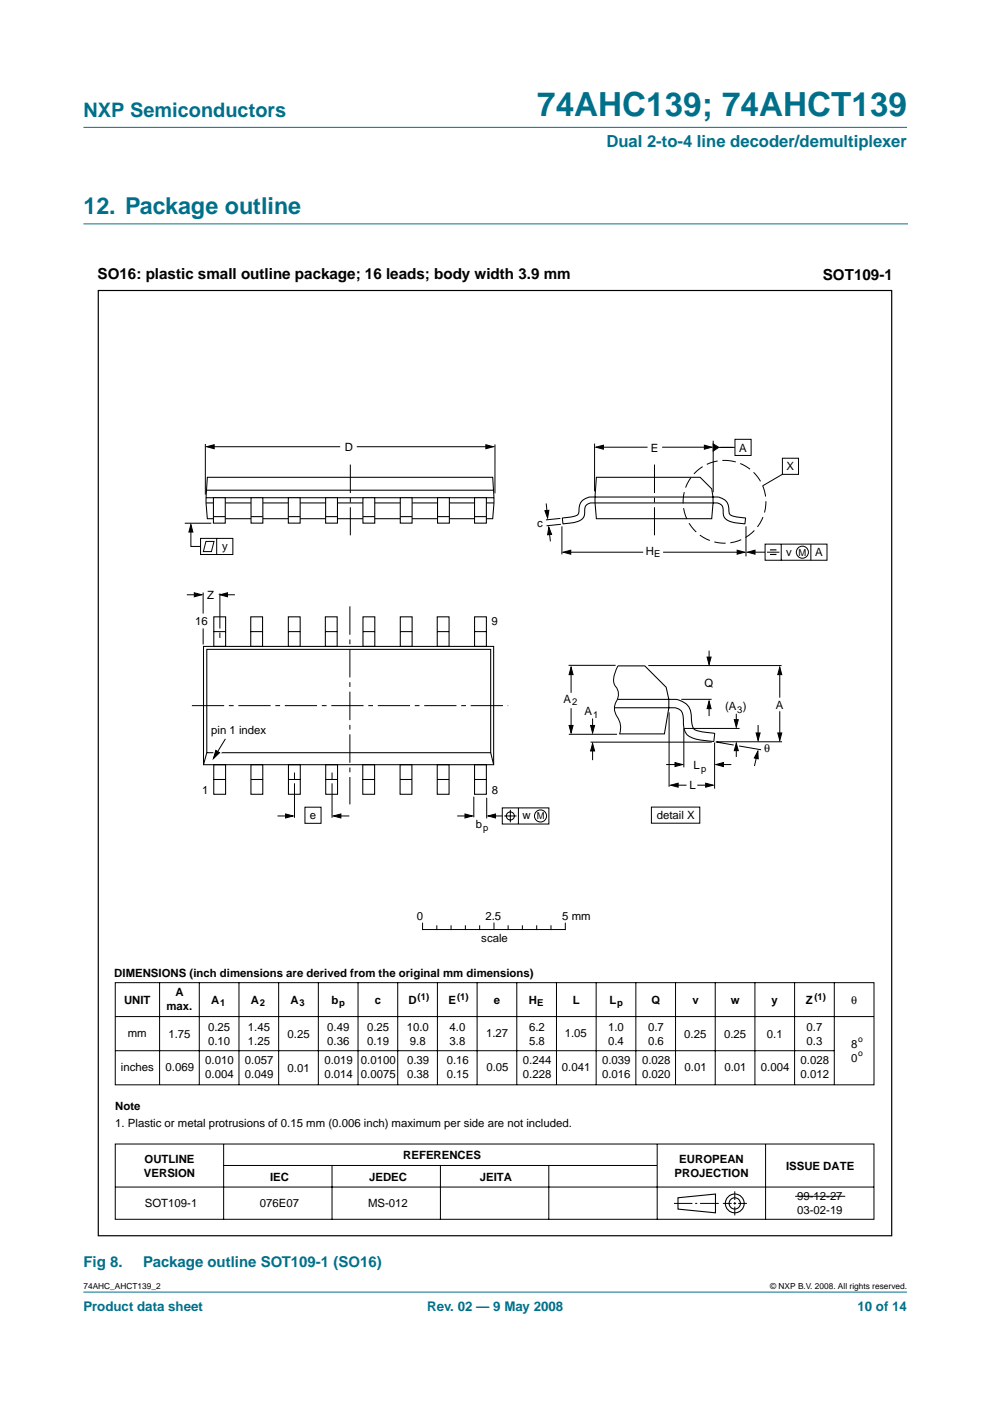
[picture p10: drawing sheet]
<svg xmlns="http://www.w3.org/2000/svg" width="210mm" height="297mm" viewBox="0 0 210 297" stroke-linecap="round" stroke-linejoin="round" font-family="sans-serif">
<g fill="#00708a" stroke="#00708a" stroke-width=".21">
<path d="M17.7 273.9h174.6z"/>
<path d="M17.7 27h174.6z"/>
</g>
<path d="M17.7 47.5h174.7" fill="none" stroke="#00708a" stroke-width=".21"/>
<path d="M43.7 106.6h61z" fill="#fff" stroke="#000" stroke-width=".22"/>
<g fill="none" stroke="#000" stroke-width=".21">
<path d="M43.5 94.1v10.8M44.8 94.7h27.3M75.6 94.7h28.1M104.9 94.2v10.4M126.1 94v10.2M127.1 94.8h10.2M140.4 94.8h9.7M151.2 93.4v11M151.8 94.9h4M155.8 93.1h3.5v3.5h-3.5zM165.9 97.2h3.4v3.4h-3.4zM115.8 106.7l.3 2.6"/>
<path d="M116.4 112.3l.3 2.5M118.8 109.9l-3 .3M118.9 111.2l-3 .3M119.1 111.6v5.9M120.2 117.1h16.2M140.6 117.1h16.3M158.2 111.6v6.4M159.4 117.1h2.8M162.2 115.4h13.1v3.4h-13.1zM162.6 117.1h2.7M165.6 115.4v3.4M165.9 100.6l-4.2 2.4"/>
<path d="M171.9 115.4v3.4M39.6 126.1h2.6M43.1 125.6v4.5M46.6 125.8v7.5M46.6 134.1v1.2M47.2 126.1h2.6M150.3 137.9v2.4M120.5 141.1h10M120.6 155.7h10.2M121.1 142v4.9M121.1 150.2v4.4M125.2 157.3h25.7"/>
<path d="M125.6 152.3v2.6M125.6 158.6v2.6M131 141.2a4.9 4.9 0 0 0-.7 4 3 3 0 0 1 .1 4 3.5 3.5 0 0 0 .8 3.3 4 4 0 0 1 .2 3.1M137.5 141.1h28.2M141.9 151v15.8M144.5 148.3h6.4M145 154.5v8.2M145 154.4h11.8M150.3 149.3v2.5M151.5 157.4v9.8M151.7 157.3l3.9 .7M151.9 157.3h13.9"/>
<path d="M156.1 151.3v1.9M156.1 158.6v1.9M156.7 158.2l4.7 .8M160.5 159.9l-.5 2.5M160.7 153.7v2.6M165.3 142.3v5.6M165.3 150.8v5.3M58.8 173h2.6M62.4 163.8v1.4M62.4 166.1v7.3M64.7 171.1h3.4v3.5h-3.4zM70.4 163.8v1.4"/>
<path d="M70.4 166.1v7.3M71.5 173h2.6M96.9 173h2.6M100.5 168.9v4.4M103.2 169.1v4.4M104.4 173h2.1M106.5 171.3h9.9v3.4h-9.9zM106.9 173h2.6M108.2 171.7v2.7M109.9 171.3v3.4M138.1 171.1h10.3v3.4h-10.3zM141.2 162.1h2.3"/>
<path d="M143 166.5h2.6M147.8 166.5h2.6M152.7 162.1h2.4"/>
<circle cx="170.1" cy="117.1" r="1.28"/>
<circle cx="108.2" cy="173" r=".86"/>
<circle cx="114.6" cy="173" r="1.28"/>
</g>
<g fill="#000" stroke="#000" stroke-width=".21">
<path d="M43.8 94.7l1.6-.4v.8zM103 94.3l1.6 .4-1.6 .4zM126.3 94.8l1.6-.4v.8zM149.3 94.4l1.6 .4-1.6 .4zM151.2 94.1l1.2 .8-1.2 .7zM115.5 108.3l.9-.1-.3 1.6zM116.4 111.8l.6 1.5-.9 .1zM119.4 117.1l1.6-.4v.8zM156.3 116.7l1.6 .4-1.6 .4zM158.5 117.1l1.6-.5v.9zM41.2 125.7l1.6 .4-1.6 .4zM46.6 126.1l1.6-.4v.8z"/>
<path d="M149.9 139.3h.9l-.5 1.6zM121.1 141.4l.4 1.6h-.8zM120.7 153.8h.8l-.4 1.6zM125.6 157.6l.5 1.6h-.9zM125.2 153.8h.9l-.5 1.6zM150.3 148.7l.5 1.5h-.9zM156.1 157.6l.4 1.6h-.8zM155.7 152.6h.8l-.4 1.6zM160.3 155.4h.9l-.5 1.6zM165.3 141.4l.5 1.6h-.9zM164.9 155.4h.9l-.5 1.6zM60.6 172.6l1.6 .4-1.6 .4z"/>
<path d="M70.7 173l1.6-.4v.8zM98.6 172.6l1.6 .4-1.6 .4zM103.5 173l1.6-.4v.8zM143.1 161.7l1.6 .4-1.6 .4zM142.2 166.5l1.6-.5v.9zM149.6 166l1.6 .5-1.6 .4zM151.8 162.1l1.6-.4v.8zM160.7 159.2l.1 1.7-.9-.2z"/>
</g>
<path d="M163.3 116.6h1.3M163.3 117.6h1.3" fill="none" stroke="#000" stroke-width=".24"/>
<path d="M40.7 149.6h67" fill="none" stroke="#000" stroke-width=".21" stroke-dasharray="6.8 1 1 1" stroke-linecap="butt"/>
<path d="M74.3 98.5v15M138.8 98.5v15M74.2 128.6v41.9" fill="none" stroke="#000" stroke-width=".21" stroke-dasharray="6 1 1 1" stroke-linecap="butt"/>
<circle cx="153.6" cy="106.4" r="8.8" fill="none" stroke="#000" stroke-width=".21" stroke-dasharray="2.4 1" stroke-linecap="butt"/>
<g fill="none" stroke="#000" stroke-width=".22">
<path d="M43.7 105.5h61M43.8 103.9h60.8M44 101.2h60.5l.2 4.3-.2 4.5h-60.5l-.3-3.4zM126.2 106.6a1.7 1.7 0 0 0-2.2 1.9 2.03 2.03 0 0 1-1.9 2.2l-2.7 .3-.2-1.1 .5-.1a4.8 4.8 0 0 0 2.9-.8l.2-.9a2.8 2.8 0 0 1 3.4-2.7h24.9a2.87 2.87 0 0 1 3.4 2.1 2.17 2.17 0 0 0 .3 1.7l.9 .3 2.4 .3-.1 1.2h-.3a5.5 5.5 0 0 1-4.1-1.3l-.3-1.2a1.67 1.67 0 0 0-2.1-1.9M126.4 101.2h22l2.5 2.4 .3 1.8v1.2l-.3 3.4h-24.5l-.2-4.6zM43.1 137.1h61.6v25h-61.6zM43.8 137.7h60.2v21.9h-60.2zM45.3 130.8h2.5v6.3h-2.5zM45.3 133.9h2.5M53.2 130.8h2.5v6.3h-2.5zM53.2 133.9h2.5M61.1 130.8h2.5v6.3h-2.5z"/>
<path d="M61.1 133.9h2.5M69 130.8h2.5v6.3h-2.5zM69 133.9h2.5M77 130.8h2.5v6.3h-2.5zM77 133.9h2.5M84.9 130.8h2.5v6.3h-2.5zM84.9 133.9h2.5M92.7 130.8h2.5v6.3h-2.5zM92.7 133.9h2.5M100.6 130.8h2.5v6.3h-2.5zM100.6 133.9h2.5M43.8 159.6l-.7 2.5"/>
<path d="M104 159.6l.7 2.5M130.9 148.3h10.9a4.1 4.1 0 0 1 4.6 2.5l.3 2.5a1.69 1.69 0 0 0 1.8 1.8l3 .4-.1 1.6a11.9 11.9 0 0 1-5.5-1.1 3.5 3.5 0 0 1-1-2.9 2.51 2.51 0 0 0-1-2.8l-.6-.2h-1.6M131 141.2h5.7l4.5 4.5 .6 2.6v1.8l-.9 5.5h-9.6M45.3 162.1h2.5v6.3h-2.5zM45.3 165.3h2.5M53.2 162.1h2.5v6.3h-2.5zM53.3 165.3h2.5M61.2 162.1h2.5v6.3h-2.5zM61.2 165.3h2.5M69.1 162.1h2.5v6.3h-2.5zM69.1 165.3h2.5M76.9 162.1h2.5v6.3h-2.5z"/>
<path d="M76.9 165.3h2.5M84.8 162.1h2.5v6.3h-2.5zM84.8 165.3h2.5M92.7 162.1h2.5v6.3h-2.5zM92.7 165.3h2.5M100.6 162.1h2.5v6.3h-2.5zM100.6 165.3h2.5"/>
</g>
<path d="M69 105.5h2.6v5.4h-2.6z" fill="#fff" stroke="#000" stroke-width=".22"/>
<path d="M69 109.5h2.6" fill="none" stroke="#000" stroke-width=".22"/>
<path d="M61.1 105.5h2.5v5.4h-2.5z" fill="#fff" stroke="#000" stroke-width=".22"/>
<path d="M61.1 109.5h2.5" fill="none" stroke="#000" stroke-width=".22"/>
<path d="M53.2 105.5h2.5v5.4h-2.5z" fill="#fff" stroke="#000" stroke-width=".22"/>
<path d="M53.2 109.5h2.5" fill="none" stroke="#000" stroke-width=".22"/>
<path d="M45.3 105.5h2.5v5.4h-2.5z" fill="#fff" stroke="#000" stroke-width=".22"/>
<path d="M45.3 109.5h2.5" fill="none" stroke="#000" stroke-width=".22"/>
<g fill="#fff" stroke="#000" stroke-width=".22">
<path d="M92.8 105.5h2.5v5.4h-2.5z"/>
<path d="M76.9 105.5h2.6v5.4h-2.6z"/>
<path d="M84.9 105.5h2.5v5.4h-2.5z"/>
</g>
<path d="M84.9 109.5h2.5" fill="none" stroke="#000" stroke-width=".22"/>
<path d="M100.6 105.5h2.5v5.4h-2.5z" fill="#fff" stroke="#000" stroke-width=".22"/>
<path d="M76.9 109.5h2.6M92.8 109.5h2.5M100.6 109.5h2.5" fill="none" stroke="#000" stroke-width=".22"/>
<path d="M40.5 111.2l.4 1.6h-.9z" fill="#000" stroke="#000" stroke-width=".21"/>
<path d="M39.2 110.9h5.6M40.5 111.8v4.1h2M42.5 114.1h6.9v3.5h-6.9zM43.7 114.8h1.7l-.6 2.1h-1.7zM45.9 114.1v3.5" fill="none" stroke="#000" stroke-width=".21"/>
<path d="M45.4 158.6l1.7 .9-2.1 1.8z" fill="#fff"/>
<g fill="none" stroke="#000" stroke-width=".21">
<path d="M43.1 133.2v3.4M47.8 156.7l-2.6 4.1M89.6 195.7v1.4M89.6 197.1h30.2M92.6 196.3v.8M95.6 196.3v.8M98.7 196.3v.8M101.7 196.3v.8M104.7 195.7v1.4M107.7 196.3v.8M110.8 196.3v.8M113.8 196.3v.8"/>
<path d="M116.8 196.3v.8M119.9 195.7v1.4M24.4 208.3h160.9v21.7h-160.9zM24.5 215.5h160.8M33.8 208.3v21.7M42.3 208.3v21.7M50.7 208.3v21.7M59.1 208.3v21.7M67.5 208.3v21.7M75.9 208.3v21.7M84.3 208.3v21.7M92.7 208.3v21.7"/>
<path d="M101.2 208.3v21.7M109.6 208.3v21.7M118 208.3v21.7M126.4 208.3v21.7M134.8 208.3v21.7M143.2 208.3v21.7M151.6 208.3v21.7M160.1 208.3v21.7M168.5 208.3v21.7M176.9 208.3v21.7M24.5 222.8h152.4M24.4 242.6h160.9v15.9h-160.9z"/>
<path d="M24.4 251.7h160.9M47.4 242.6v15.9M47.4 247.1h91.9M70.4 247.1v11.4M93.4 247.1v11.4M116.4 247.1v11.4M139.3 242.6v15.9M142.9 255.1h3.9M147.4 255.1h.4M148.4 255.1h4M153.3 255.1h1.8M155.5 255.1h.6"/>
<path d="M155.8 252.6v1.8M155.8 254.9v.5M155.8 255.8v1.9M156.5 255.1h1.9M162.3 242.6v15.9M168.6 253.6h10.6"/>
</g>
<path d="M45.8 159.1l.8 .5-1.4 1.2z" fill="#000" stroke="#000" stroke-width=".21"/>
<g fill="none" stroke="#000" stroke-width=".23">
<path d="M143.7 253.9l8-.7v3.9l-8-.7z"/>
<circle cx="155.8" cy="255.1" r="1.2"/>
<circle cx="155.8" cy="255.1" r="1.99"/>
</g>
<g fill="#fff" stroke="#000" stroke-width=".22">
<path d="M126.2 106.6h25z"/>
<path d="M130.3 150.1h11.4z"/>
</g>
<path d="M20.8 61.6h168.3v200.4h-168.3z" fill="none" stroke="#000" stroke-width=".25"/>
<text font-size="7.1" fill="#00708a" x="113.9" y="24.7">74AHC139; 74AHCT139</text>
<text font-size="4.9" fill="#00708a" x="17.7" y="45.5">12. Package outline</text>
<text font-size="4.2" fill="#00708a" x="17.7" y="24.9">NXP Semiconductors</text>
<text font-size="3.5" fill="#00708a" x="128.6" y="31.1">Dual 2-to-4 line decoder/demultiplexer</text>
<g font-size="3.2">
<text x="20.7" y="59.2">SO16: plastic small outline package; 16 leads; body width 3.9 mm</text>
<text x="174.5" y="59.3">SOT109-1</text>
</g>
<g font-size="3.2" fill="#00708a">
<text x="17.7" y="268.7">Fig 8.</text>
<text x="30.4" y="268.7">Package outline SOT109-1 (SO16)</text>
</g>
<g font-size="2.8" fill="#00708a">
<text x="17.7" y="278">Product data sheet</text>
<text x="90.6" y="278">Rev. 02 — 9 May 2008</text>
<text x="181.8" y="278">10 of 14</text>
</g>
<g font-size="2.4">
<text x="73.1" y="95.6">D</text>
<text x="138" y="95.7">E</text>
<text x="156.7" y="95.7">A</text>
<text x="166.8" y="99.7">X</text>
<text x="113.9" y="111.7">c</text>
<text x="47.1" y="116.6">y</text>
<text x="136.9" y="117.7">H</text>
<text x="166.7" y="117.8">v</text>
<text x="172.8" y="118">A</text>
<text x="43.9" y="126.9">Z</text>
<text x="41.4" y="132.4">16</text>
<text x="104.2" y="132.5">9</text>
<text x="119.5" y="149">A</text>
<text x="149.4" y="145.7">Q</text>
<text x="44.8" y="155.6">pin 1 index</text>
<text x="124" y="151.7">A</text>
<text x="153.8" y="150.6">(A )</text>
<text x="164.5" y="150.3">A</text>
<text x="162" y="159.5">θ</text>
<text x="146.2" y="167.4">L</text>
<text x="147" y="163.1">L</text>
<text x="42.9" y="168.4">1</text>
<text x="65.7" y="173.6">e</text>
<text x="104.2" y="168.4">8</text>
<text x="110.8" y="173.7">w</text>
<text x="139.2" y="173.7">detail X</text>
<text x="100.9" y="175.6">b</text>
<text x="88.3" y="195">0</text>
<text x="102.9" y="195">2.5</text>
<text x="119.2" y="195">5 mm</text>
<text x="102" y="199.7">scale</text>
<text x="24.2" y="207.2">DIMENSIONS (inch dimensions are derived from the original mm dimensions)</text>
<text x="26.3" y="212.9">UNIT</text>
<text x="35.3" y="214.1">max.</text>
<text x="37.2" y="211.1">A</text>
<text x="44.8" y="212.9">A</text>
<text x="53.2" y="212.9">A</text>
<text x="61.6" y="212.9">A</text>
<text x="70.3" y="212.9">b</text>
<text x="79.5" y="212.9">c</text>
<text x="86.6" y="212.9">D</text>
<text x="95.1" y="212.9">E</text>
<text x="104.7" y="212.9">e</text>
<text x="112.1" y="212.9">H</text>
<text x="121.5" y="212.9">L</text>
<text x="129.2" y="212.9">L</text>
<text x="138.1" y="212.9">Q</text>
<text x="146.8" y="212.9">v</text>
<text x="154.9" y="212.9">w</text>
<text x="163.6" y="212.9">y</text>
<text x="170.8" y="212.9">Z</text>
<text x="180.5" y="212.9">θ</text>
<text x="27.1" y="219.8">mm</text>
<text x="35.7" y="220">1.75</text>
<text x="44.1" y="218.6">0.25</text>
<text x="44.1" y="221.5">0.10</text>
<text x="52.6" y="218.6">1.45</text>
<text x="52.6" y="221.5">1.25</text>
<text x="61" y="220.1">0.25</text>
<text x="69.4" y="218.6">0.49</text>
<text x="69.4" y="221.5">0.36</text>
<text x="77.8" y="218.6">0.25</text>
<text x="77.8" y="221.5">0.19</text>
<text x="86.2" y="218.6">10.0</text>
<text x="86.9" y="221.5">9.8</text>
<text x="95.3" y="218.6">4.0</text>
<text x="95.3" y="221.5">3.8</text>
<text x="103.1" y="220">1.27</text>
<text x="112.2" y="218.6">6.2</text>
<text x="112.2" y="221.5">5.8</text>
<text x="119.8" y="220">1.05</text>
<text x="128.9" y="218.6">1.0</text>
<text x="128.9" y="221.5">0.4</text>
<text x="137.4" y="218.6">0.7</text>
<text x="137.4" y="221.5">0.6</text>
<text x="145.1" y="220">0.25</text>
<text x="153.5" y="220">0.25</text>
<text x="162.6" y="220">0.1</text>
<text x="171" y="218.6">0.7</text>
<text x="171" y="221.5">0.3</text>
<text x="25.6" y="227">inches</text>
<text x="35.1" y="227.1">0.069</text>
<text x="43.5" y="225.7">0.010</text>
<text x="51.9" y="225.7">0.057</text>
<text x="61" y="227.2">0.01</text>
<text x="68.8" y="225.7">0.019</text>
<text x="76.5" y="225.6">0.0100</text>
<text x="86.3" y="225.7">0.39</text>
<text x="94.7" y="225.7">0.16</text>
<text x="103.1" y="227.1">0.05</text>
<text x="110.9" y="225.7">0.244</text>
<text x="119.1" y="227.1">0.041</text>
<text x="127.7" y="225.7">0.039</text>
<text x="136.1" y="225.7">0.028</text>
<text x="145.1" y="227.1">0.01</text>
<text x="153.6" y="227.1">0.01</text>
<text x="161.3" y="227.1">0.004</text>
<text x="169.7" y="225.7">0.028</text>
<text x="180.4" y="222.1">8</text>
<text x="180.4" y="225.1">0</text>
<text x="43.5" y="228.6">0.004</text>
<text x="51.9" y="228.6">0.049</text>
<text x="68.8" y="228.6">0.014</text>
<text x="76.5" y="228.6">0.0075</text>
<text x="86.3" y="228.6">0.38</text>
<text x="94.7" y="228.6">0.15</text>
<text x="110.9" y="228.6">0.228</text>
<text x="127.7" y="228.6">0.016</text>
<text x="136.1" y="228.6">0.020</text>
<text x="169.7" y="228.6">0.012</text>
<text x="24.4" y="235.2">Note</text>
<text x="24.4" y="238.9">1. Plastic or metal protrusions of 0.15 mm (0.006 inch) maximum per side are not included.</text>
<text x="85.5" y="245.8">REFERENCES</text>
<text x="30.5" y="249.4">VERSION</text>
<text x="30.7" y="246.5">OUTLINE</text>
<text x="57.2" y="250.4">IEC</text>
<text x="78.3" y="250.4">JEDEC</text>
<text x="101.7" y="250.4">JEITA</text>
<text x="143" y="249.4">PROJECTION</text>
<text x="144" y="246.5">EUROPEAN</text>
<text x="166.7" y="248">ISSUE DATE</text>
<text x="30.7" y="256">SOT109-1</text>
<text x="55.1" y="256">076E07</text>
<text x="78" y="256">MS-012</text>
<text x="169" y="254.5">99-12-27</text>
<text x="169" y="257.4">03-02-19</text>
</g>
<g font-size="2">
<text x="138.7" y="118.2">E</text>
<text x="169.3" y="117.8">M</text>
<text x="121.3" y="149.5">2</text>
<text x="125.8" y="152.1">1</text>
<text x="156.3" y="151.1">3</text>
<text x="148.6" y="163.6">p</text>
<text x="113.8" y="173.7">M</text>
<text x="102.4" y="176.1">p</text>
<text x="46.7" y="213.3">1</text>
<text x="55.1" y="213.3">2</text>
<text x="63.5" y="213.3">3</text>
<text x="71.9" y="213.3">p</text>
<text x="88.5" y="211.9">(1)</text>
<text x="96.9" y="211.9">(1)</text>
<text x="113.9" y="213.3">E</text>
<text x="130.8" y="213.3">p</text>
<text x="172.7" y="211.9">(1)</text>
</g>
<g font-size="1.8">
<text x="181.9" y="220.9">o</text>
<text x="181.9" y="223.8">o</text>
<text x="17.7" y="273.4">74AHC_AHCT139_2</text>
<text x="163.3" y="273.4">© NXP B.V. 2008. All rights reserved.</text>
</g>
</svg>
